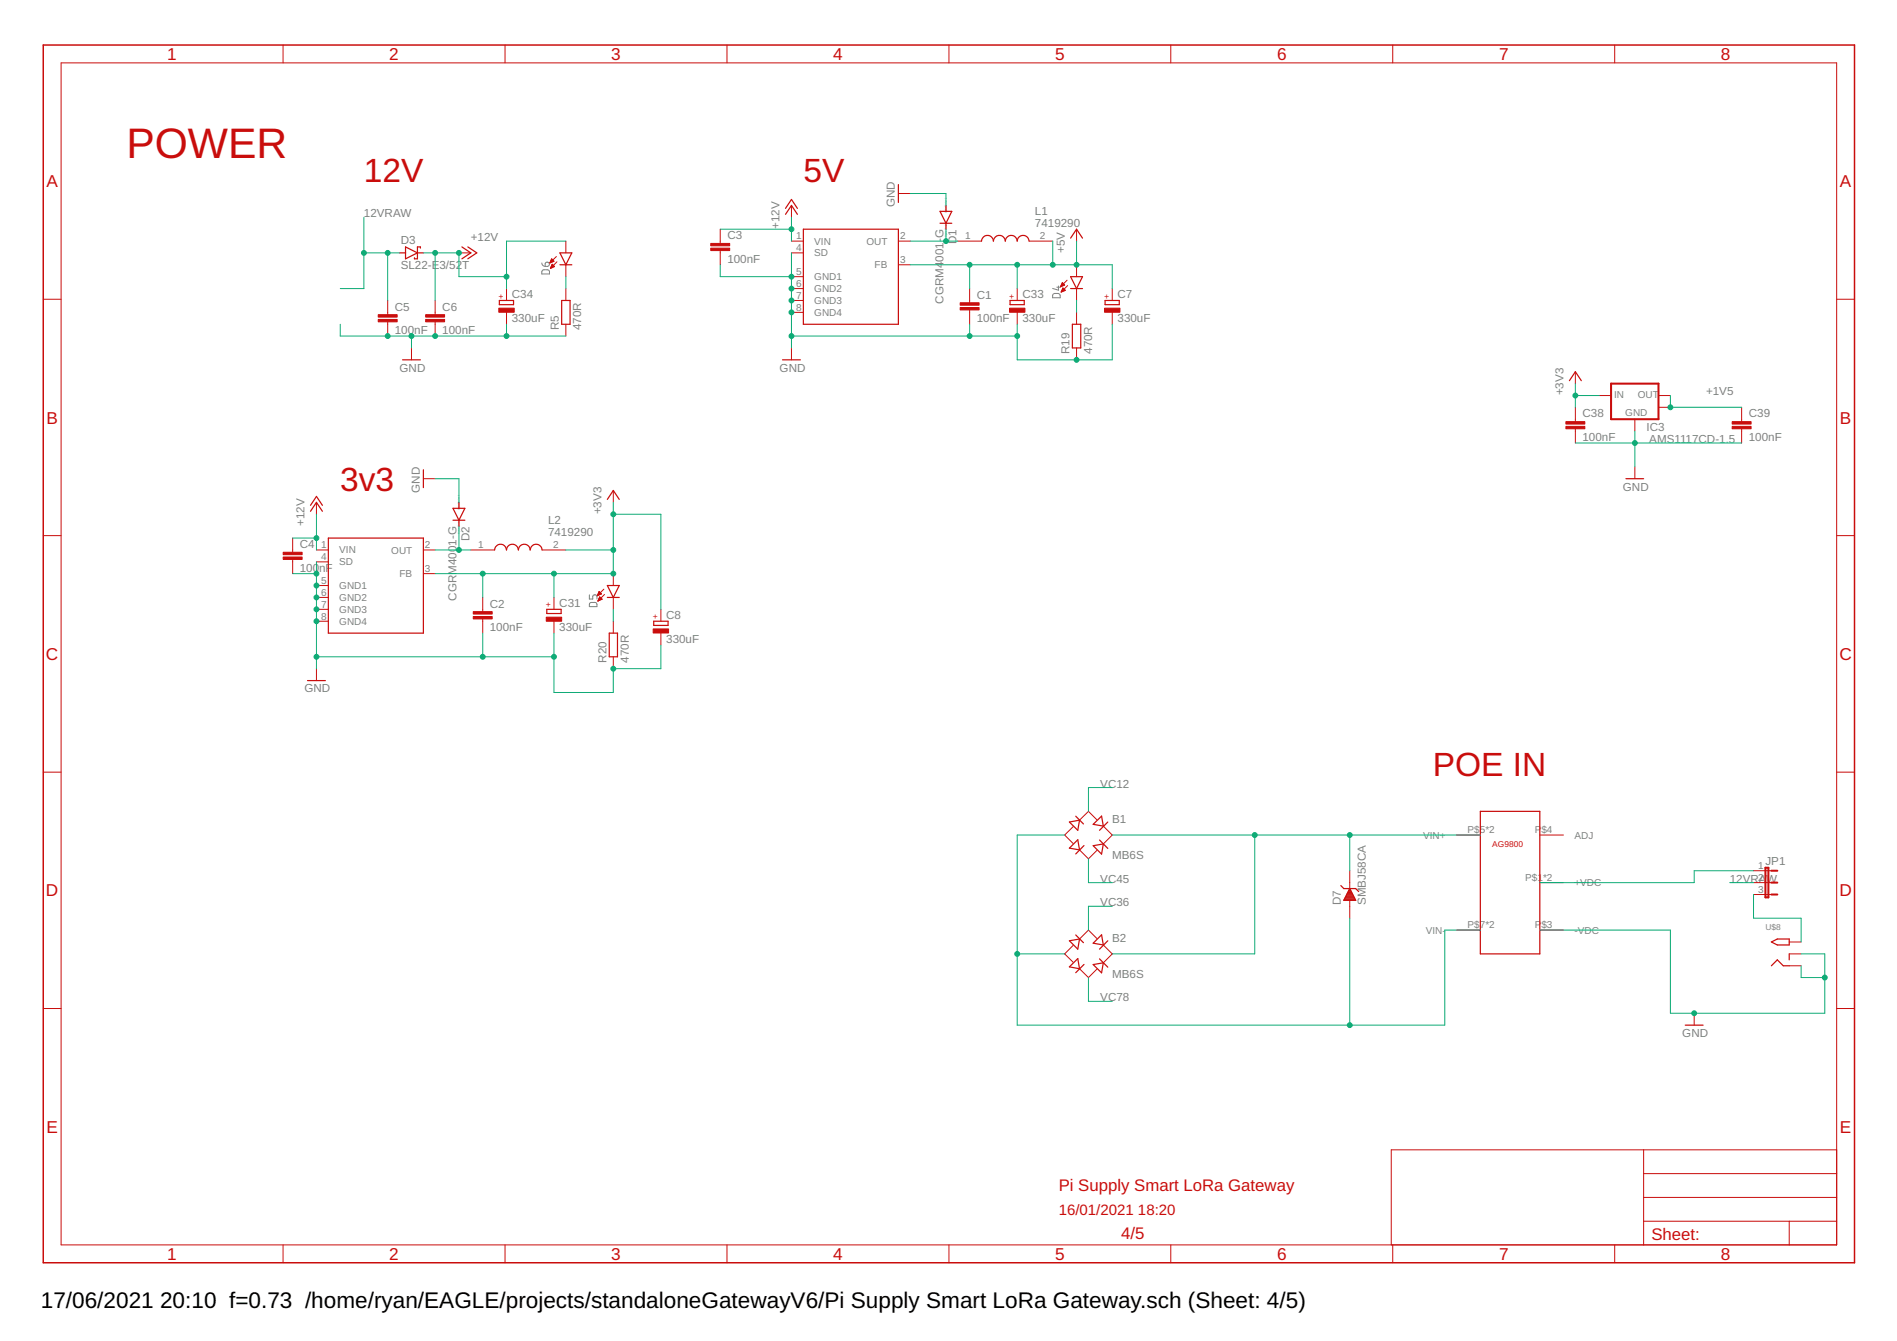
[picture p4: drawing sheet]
<svg xmlns="http://www.w3.org/2000/svg" width="297mm" height="210mm" viewBox="0 0 297 210" stroke-linecap="round" stroke-linejoin="round" font-family="sans-serif">
<path d="M84.8 41.2a.54 .54 0 0 0 .6 .5M84.9 42.3l.9-.1 .2 .2v.5h-1.2zM85.4 41.1a.34 .34 0 0 1 .6 .1 .34 .34 0 0 1-.3 .5h-.3zM164.9 46l.2-.1 .7 .1 .2 .1v.5h-1.2zM165.5 45h.5M165.7 44.8v.6l-.9-.3M92.3 93.1v.7h.5v-.4a.34 .34 0 0 1 .3-.3 .34 .34 0 0 1 .4 .3v.4M92.4 94.4l.9-.1 .2 .2v.5h-1.2z" fill="none" stroke="#808080" stroke-width=".16"/>
<g fill="none" stroke="#c90d0c" stroke-width=".16">
<path d="M9.6 9.8h278v185.1h-278zM44.3 7v2.8M79.1 7v2.8M113.8 7v2.8M148.6 7v2.8M183.3 7v2.8M218.1 7v2.8M252.8 7v2.8M71.9 39.6h1.8M88.6 37.7v1.9M112.8 35.9v2.2M112.8 39.2v2.2"/>
<path d="M123.9 37.7h1.9M123.9 39.6h1.9M123.9 32.2v1.8M140.7 37.7h1.8M140.7 30.3h1.8M150 37.7h3.7M161.1 37.7h3.7M168.6 35.9v1.8M6.8 46.8h2.8M60.7 47v2.3M60.7 50.4v2.2M64.4 54.5v1.8"/>
<path d="M68.1 47v2.3M68.1 50.4v2.2M79.3 45.2v1.8M79.3 48.9v1.9M86.1 41.1h.1M86.1 41h.3M86.2 41h.4M86.2 42h.1M86.2 40.9h.5M86.2 41.9h.2M86.3 40.8h.3M86.3 41.8h.3"/>
<path d="M86.3 40.7h.3M86.3 41.7h.5M86.3 40.6h.2M86.4 40.6h.1M86.4 41.6h.3M86.4 40.5l.3 .4-.6 .3zM86.4 41.5h.2M86.4 41.4h.1M86.5 41.4l.3 .3-.6 .3zM87.1 40.2l-1 1M87.2 41l-1 1M88.6 41.4v1.9"/>
<path d="M88.6 45.2v1.8M88.6 50.8v1.8M123.9 43.3h1.9M123.9 45.2h1.9M123.9 47h1.9M123.9 48.9h1.9M123.9 54.5v1.8M140.7 41.4h1.8M151.8 45.2v2.2M151.8 48.5v2.3M159.3 45.2v1.8M159.3 48.9v1.9"/>
<path d="M166.1 44.9h.1M166.1 44.8h.2M166.1 44.7h.4M166.2 44.6h.5M166.2 45.7h.1M166.2 44.5h.4M166.2 45.6h.3M166.2 45.5h.5M166.3 44.4h.2M166.3 45.4h.5M166.3 44.3h.1M166.3 45.3h.4"/>
<path d="M166.3 44.2l.4 .4-.6 .3zM166.3 45.3h.3M166.4 45.2h.1M166.4 45.1h.1M166.4 45.1l-.2 .6M166.4 45.1l.4 .3-.6 .3M167.1 43.9l-1 1M167.2 44.7l-1 1M168.6 41.4v1.9M168.6 45.2v1.8M168.6 48.9v1.9M168.6 54.5v1.8"/>
<path d="M174.2 45.2v1.8M174.2 48.9v1.9M246.7 58.2v1.8M287.6 46.8h2.8M49.6 78.6v1.9M66.3 74.9h1.8M96 76.8v1.8M246.7 63.8v2.2M246.7 67.1v2.2M250.4 61.9h1.9M256 65.6v1.9M256 73.1v1.8"/>
<path d="M259.7 61.9h1.9M259.7 63.8h1.9M272.7 63.8v2.2M272.7 67.1v2.2M6.8 83.8h2.8M45.8 84.2v2.2M45.8 87.6v2.2M49.6 86.1h1.8M49.6 87.9h1.8M49.6 91.7h1.8M49.6 93.5h1.8M49.6 95.4h1.8"/>
<path d="M49.6 97.2h1.8M66.3 86.1h1.8M66.3 89.8h1.8M73.7 86.1h3.7M75.6 93.5v2.3M75.6 96.9v2.2M84.9 86.1h3.7M86.7 93.5v1.9M86.7 97.2v1.9M93.5 93.2l.1 .1M93.6 93.2h.1M93.6 93.1h.3"/>
<path d="M93.6 93h.5M93.6 94h.1M93.7 92.9h.4M93.7 94h.2M93.7 92.8h.4M93.7 93.9h.4M93.7 92.8h.3M93.7 93.8h.6M93.8 92.7h.1M93.8 93.7h.4M93.8 92.6l.4 .4-.7 .2zM93.8 92.6h.1"/>
<path d="M93.8 93.6h.3M93.9 93.6h.1M93.9 93.5h.1M94.3 93.8l-.4-.4-.3 .7M94.3 93.8l-.7 .3M94.6 92.2l-1.1 1M94.7 93l-1.1 1.1M96 89.8v1.9M96 93.5v1.9M96 97.2v1.9M103.5 95.4v1.8M103.5 99.1v1.9"/>
<path d="M287.6 83.8h2.8M49.6 104.7v1.8M96 102.8v1.9M6.8 120.9h2.8M168 129.4l-1.3 1.3 1.3 1.3M169 133l1.4 1.4 1.3-1.3M171.7 128.3l-1.3-1.3-1.4 1.4M172.8 129.3l1.4 1.4-1.4 1.4M211.3 136.3v2.8M228.1 130.7h3.7M241.1 130.7h3.7M241.1 138.2h3.7"/>
<path d="M274.6 138.2h2.8M274.6 136.3h2.8M287.6 120.9h2.8M6.8 157.9h2.8M168 148l-1.3 1.3 1.3 1.3M169 151.6l1.4 1.4 1.3-1.3M171.7 146.9l-1.3-1.3-1.4 1.4M172.8 147.9l1.4 1.4-1.4 1.4M211.3 140.9v2.8M228.1 145.6h3.7M241.1 145.6h3.7M265.3 158.6v1.9"/>
<path d="M274.6 140h2.8M280.2 147.4h1.8M280.2 151.2h1.8M280.2 149.3h1.8M287.6 157.9h2.8M257.4 180v14.9M287.6 180h-69.8v14.9M44.3 194.9v2.8M79.1 194.9v2.8M113.8 194.9v2.8M148.6 194.9v2.8M183.3 194.9v2.8"/>
<path d="M218.1 194.9v2.8M252.8 194.9v2.8M257.4 191.2h30.2M257.4 187.4h30.2M257.4 183.7h30.2M280.2 191.2v3.7"/>
</g>
<path d="M6.8 7h283.6v190.7h-283.6z" fill="none" stroke="#c90d0c" stroke-width=".23"/>
<g fill="none" stroke="#c90d0c" stroke-width=".19">
<path d="M62.6 39.6h.9M63.5 38.7l1.9 .9-1.9 .9zM65.4 39.6h.9M65.8 38.8v-.1h-.4v1.8h-.5v-.2M72.3 38.7l1.4 .9-1.4 .9M73.3 38.7l1.4 .9-1.4 .9M87.7 39.6h1.8l-.9 1.8zM123 33.5l.9-1.3 1 1.3M123 32.6l.9-1.4 1 1.4M125.8 35.9h14.9v14.9h-14.9zM140.7 28.9v2.8M147.2 33.1h1.8l-.9 1.8z"/>
<path d="M147.2 34.9h1.8M148.1 32.2v.9M148.1 34.9v1M153.7 37.7a.93 .93 0 0 1 .9-.9 .93 .93 0 0 1 1 .9 .93 .93 0 0 1 .9-.9 .93 .93 0 0 1 .9 .9 .93 .93 0 0 1 .9-.9 .93 .93 0 0 1 1 .9 .93 .93 0 0 1 .9-.9 .93 .93 0 0 1 .9 .9M167.6 37.3l1-1.4 .9 1.4M63 56.3h2.8M78.2 47h2.2v.7h-2.2zM87.7 41.4h1.8M87.9 47h1.4v3.8h-1.4zM122.5 56.3h2.8M158.2 47h2.2v.7h-2.2zM167.6 43.3h1.9l-.9 1.9z"/>
<path d="M167.6 45.2h1.9M167.9 50.8h1.3v3.7h-1.3zM173 47h2.3v.7h-2.3zM245.7 59.6l1-1.4 .9 1.4M48.6 79.1l1-1.4 .9 1.4M66.3 73.5v2.8M70.9 79.6h1.9l-.9 1.8zM71.9 78.6v1M95.1 78.2l.9-1.4 1 1.4M254.6 74.9h2.8M48.6 80l1-1.4 .9 1.4M51.4 84.2h14.9v14.9h-14.9z"/>
<path d="M70.9 81.4h1.9M71.9 81.4v1M77.4 86.1a.93 .93 0 0 1 1-.9 .93 .93 0 0 1 .9 .9 .93 .93 0 0 1 .9-.9 .93 .93 0 0 1 1 .9 .92 .92 0 0 1 .9-.9 .92 .92 0 0 1 .9 .9 .93 .93 0 0 1 .9-.9 .93 .93 0 0 1 1 .9M85.6 95.4h2.3v.6h-2.3zM95.1 91.7h1.9l-1 1.8zM95.1 93.5h1.9M95.4 99.1h1.3v3.7h-1.3zM102.4 97.2h2.2v.7h-2.2zM48.2 106.5h2.7M167.4 128.7l1.6-.3-.2 1.6zM168.4 127.8l1.3 1.2M168.8 131.4l.2 1.6-1.6-.2z"/>
<path d="M169.7 132.4l-1.3 1.3M171.2 129l1.3-1.3 .3 1.6zM171.2 132.4l1.6-.3-.3 1.6zM172.2 131.5l1.3 1.3M173.5 128.7l-1.3 1.3M210 138.6l.4 .5h1.9l.4 .5M210.9 140h.9M211 139.8h.7M211.1 139.7h.5M211.1 139.5h.5M211.2 139.4h.3M211.3 139.2h.1"/>
<path d="M211.3 139.1l1 1.8h-1.9zM231.8 127h9.3v22.3h-9.3zM167.4 151.3l1.4-1.2 .2 1.5zM167.4 147.3l1.6-.3-.2 1.6zM168.4 146.3l1.3 1.3M169.7 151l-1.3 1.3M171.2 151l1.6-.3-.3 1.6zM172.2 150.1l1.3 1.3M172.5 146.3l.3 1.6-1.6-.3zM173.5 147.3l-1.3 1.3M210.5 140.8h1.7M210.6 140.6h1.5"/>
<path d="M210.7 140.4h1.3M210.7 140.3h1.2M210.8 140.1h1.1M277.4 147.4l.9-.4h1.9v.9h-1.9zM277.4 151.2l.9-1 .9 1h1M280.2 149.3v.9M263.9 160.5h2.8"/>
</g>
<path d="M252.3 60h7.4v5.6h-7.4zM276.4 135.8h.5v4.7h-.5zM277.4 138.2h.9M277.4 136.3h.9M277.4 140h.9" fill="none" stroke="#c90d0c" stroke-width=".32"/>
<g fill="#c90d0c" stroke="#c90d0c" stroke-width=".16">
<path d="M150.3 48.1h3v.4h-3z"/>
<path d="M150.3 47.4h3v.4h-3z"/>
<path d="M74.1 96.5h3v.4h-3z"/>
<path d="M74.1 95.7h3v.4h-3z"/>
<path d="M111.3 38.8h3v.4h-3z"/>
<path d="M111.3 38.1h3v.4h-3z"/>
<path d="M44.3 87.2h3v.4h-3z"/>
<path d="M44.3 86.4h3v.4h-3z"/>
<path d="M59.2 50h3v.4h-3z"/>
<path d="M59.2 49.3h3v.3h-3z"/>
<path d="M66.7 50h2.9v.4h-2.9z"/>
<path d="M66.7 49.3h2.9v.3h-2.9z"/>
<path d="M85.5 96.6h2.4v.6h-2.4z"/>
<path d="M158.1 48.2h2.4v.7h-2.4z"/>
<path d="M78.1 48.2h2.4v.7h-2.4z"/>
<path d="M245.2 66.7h3v.4h-3z"/>
<path d="M245.2 66h3v.4h-3z"/>
<path d="M271.2 66.7h3v.4h-3z"/>
<path d="M271.2 66h3v.4h-3z"/>
<path d="M173 48.2h2.4v.7h-2.4z"/>
<path d="M102.3 98.4h2.4v.7h-2.4z"/>
</g>
<g fill="none" stroke="#0dab76" stroke-width=".16">
<path d="M57 39.6h5.6M57 34v11.2h-3.7M60.7 39.6v7.4M66.3 39.6h5.6v3.7h7.4M68.1 39.6v7.4M88.6 37.7h-9.3v7.5M112.8 35.9h11.1M123.9 34v3.7M123.9 39.6v14.9M142.5 30.3h5.6v1.9M142.5 37.7h7.5M148.1 35.9v1.8"/>
<path d="M164.8 37.7v3.7M168.6 37.7v3.7M53.3 50.8v1.8h35.3M64.4 52.6v1.9M79.3 50.8v1.8M88.6 43.3v1.9M112.8 41.4v1.9h11.1M123.9 52.6h35.4M142.5 41.4h31.7v3.8M151.8 41.4v3.8M151.8 50.8v1.8M159.3 41.4v3.8"/>
<path d="M159.3 50.8v5.5h14.9v-5.5M168.6 47v1.9M68.1 74.9h3.8v3.7M96 78.6v11.2h-27.9M246.7 69.3h26M246.7 60v3.8M246.7 61.9h3.7M256 67.5v5.6M261.6 61.9v1.9h11.1M45.8 89.8h3.8M45.8 84.2h3.8M49.6 80.5v5.6"/>
<path d="M49.6 87.9v16.8M68.1 86.1h5.6M71.9 82.4v3.7M75.6 89.8v3.7M75.6 99.1v3.7M86.7 89.8v3.7M86.7 99.1v9.3h9.3v-3.7h7.5v-3.7M88.6 86.1h7.4M96 95.4v1.8M96 80.5h7.5v14.9M49.6 102.8h37.1M166.7 130.7h-7.4v29.8h66.9v-14.9h5.6"/>
<path d="M170.4 134.4v3.8h3.8M174.2 130.7h57.6M174.2 123.3h-3.8v3.7M196.5 130.7v18.6h-22.3M211.3 130.7v5.6M270.8 138.2h3.8M274.6 136.3h-9.3v1.9h-24.2M159.3 149.3h7.4M170.4 153v3.7h3.8M174.2 141.9h-3.8v3.7M211.3 143.7v16.8M241.1 145.6h20.5v13h24.1v-9.3h-3.7"/>
<path d="M274.6 140v3.7h7.4v3.7M282 151.2v1.8h3.7"/>
</g>
<g fill="#0dab76" stroke="#0dab76" stroke-width=".16">
<circle cx="265.3" cy="158.6" r=".38"/>
<circle cx="285.7" cy="153" r=".38"/>
<circle cx="123.9" cy="45.2" r=".38"/>
<circle cx="123.9" cy="47" r=".38"/>
<circle cx="123.9" cy="48.9" r=".38"/>
<circle cx="123.9" cy="43.3" r=".38"/>
<circle cx="123.9" cy="52.6" r=".38"/>
<circle cx="151.8" cy="52.6" r=".38"/>
<circle cx="159.3" cy="52.6" r=".38"/>
<circle cx="168.6" cy="56.3" r=".38"/>
<circle cx="49.6" cy="97.2" r=".38"/>
<circle cx="49.6" cy="95.4" r=".38"/>
<circle cx="49.6" cy="93.5" r=".38"/>
<circle cx="49.6" cy="91.7" r=".38"/>
<circle cx="49.6" cy="102.8" r=".38"/>
<circle cx="49.6" cy="89.8" r=".38"/>
<circle cx="75.6" cy="102.8" r=".38"/>
<circle cx="86.7" cy="102.8" r=".38"/>
<circle cx="96" cy="104.7" r=".38"/>
<circle cx="64.4" cy="52.6" r=".38"/>
<circle cx="60.7" cy="52.6" r=".38"/>
<circle cx="68.1" cy="52.6" r=".38"/>
<circle cx="79.3" cy="52.6" r=".38"/>
<circle cx="256" cy="69.3" r=".38"/>
<circle cx="123.9" cy="35.9" r=".38"/>
<circle cx="49.6" cy="84.2" r=".38"/>
<circle cx="68.1" cy="39.6" r=".38"/>
<circle cx="71.9" cy="39.6" r=".38"/>
<circle cx="79.3" cy="43.3" r=".38"/>
<circle cx="148.1" cy="37.7" r=".38"/>
<circle cx="164.8" cy="41.4" r=".38"/>
<circle cx="151.8" cy="41.4" r=".38"/>
<circle cx="159.3" cy="41.4" r=".38"/>
<circle cx="168.6" cy="41.4" r=".38"/>
<circle cx="71.9" cy="86.1" r=".38"/>
<circle cx="96" cy="86.1" r=".38"/>
<circle cx="75.6" cy="89.8" r=".38"/>
<circle cx="86.7" cy="89.8" r=".38"/>
<circle cx="96" cy="89.8" r=".38"/>
<circle cx="96" cy="80.5" r=".38"/>
<circle cx="246.7" cy="61.9" r=".38"/>
<circle cx="60.7" cy="39.6" r=".38"/>
<circle cx="57" cy="39.6" r=".38"/>
<circle cx="196.5" cy="130.7" r=".38"/>
<circle cx="211.3" cy="130.7" r=".38"/>
<circle cx="159.3" cy="149.3" r=".38"/>
<circle cx="211.3" cy="160.5" r=".38"/>
<circle cx="261.6" cy="63.8" r=".38"/>
</g>
<text font-size="6.7" fill="#c90d0c" x="19.8" y="24.7">POWER</text>
<g font-size="5.2" fill="#c90d0c">
<text x="57" y="28.4">12V</text>
<text x="125.8" y="28.4">5V</text>
<text x="53.3" y="76.8">3v3</text>
<text x="224.4" y="121.4">POE IN</text>
</g>
<g font-size="3.5">
<text x="6.4" y="204.7">17/06/2021</text>
<text x="25.1" y="204.7">20:10 f=0.73 /home/ryan/EAGLE/projects/standaloneGatewayV6/Pi Supply Smart LoRa Gateway.sch (Sheet: 4/5)</text>
</g>
<g font-size="2.7" fill="#c90d0c">
<text x="26.2" y="9.4">1</text>
<text x="61" y="9.4">2</text>
<text x="95.7" y="9.4">3</text>
<text x="130.5" y="9.4">4</text>
<text x="165.2" y="9.4">5</text>
<text x="200" y="9.4">6</text>
<text x="234.7" y="9.4">7</text>
<text x="269.5" y="9.4">8</text>
<text x="7.3" y="29.3">A</text>
<text x="288.1" y="29.3">A</text>
<text x="7.3" y="66.3">B</text>
<text x="288.1" y="66.3">B</text>
<text x="7.2" y="103.3">C</text>
<text x="288" y="103.3">C</text>
<text x="7.2" y="140.3">D</text>
<text x="288" y="140.3">D</text>
<text x="7.3" y="177.3">E</text>
<text x="288.1" y="177.3">E</text>
<text x="26.2" y="197.2">1</text>
<text x="61" y="197.2">2</text>
<text x="95.7" y="197.2">3</text>
<text x="130.5" y="197.2">4</text>
<text x="165.2" y="197.2">5</text>
<text x="200" y="197.2">6</text>
<text x="234.7" y="197.2">7</text>
<text x="269.5" y="197.2">8</text>
</g>
<g font-size="2.6" fill="#c90d0c">
<text x="165.8" y="186.5">Pi Supply Smart LoRa Gateway</text>
<text x="175.5" y="193.9">4/5</text>
<text x="258.6" y="194">Sheet:</text>
</g>
<g font-size="2.3" fill="#c90d0c">
<text x="165.8" y="190.2">16/01/2021</text>
<text x="178.2" y="190.2">18:20</text>
</g>
<g font-size="1.8" fill="#808080">
<text x="57" y="34">12VRAW</text>
<text x="122.1" y="35.9" transform="rotate(-90 122.1 35.9)">+12V</text>
<text x="140.1" y="32.5" transform="rotate(-90 140.1 32.5)">GND</text>
<text x="162.1" y="35.6">7419290</text>
<text x="162.1" y="33.7">L1</text>
<text x="62.8" y="38.2">D3</text>
<text x="73.7" y="37.7">+12V</text>
<text x="113.9" y="41.2">100nF</text>
<text x="113.9" y="37.5">C3</text>
<text x="147.7" y="40.9" transform="rotate(-90 147.7 40.9)">001-</text>
<text x="147.7" y="37.3" transform="rotate(-90 147.7 37.3)">G</text>
<text x="149.8" y="38.2" transform="rotate(-90 149.8 38.2)">D1</text>
<text x="166.7" y="39.6" transform="rotate(-90 166.7 39.6)">+5V</text>
<text x="62.8" y="42.1">SL22-E3/52</text>
<text x="72.4" y="42.1">T</text>
<text x="80.1" y="46.7">C34</text>
<text x="147.7" y="47.5" transform="rotate(-90 147.7 47.5)">CGRM4</text>
<text x="153" y="46.7">C1</text>
<text x="160.1" y="46.7">C33</text>
<text x="175" y="46.7">C7</text>
<text x="61.8" y="52.3">100nF</text>
<text x="61.8" y="48.6">C5</text>
<text x="69.3" y="52.3">100nF</text>
<text x="69.3" y="48.6">C6</text>
<text x="80.1" y="50.4">330uF</text>
<text x="87.5" y="51.7" transform="rotate(-90 87.5 51.7)">R5</text>
<text x="91" y="51.7" transform="rotate(-90 91 51.7)">470R</text>
<text x="153" y="50.5">100nF</text>
<text x="160.1" y="50.4">330uF</text>
<text x="175" y="50.4">330uF</text>
<text x="62.6" y="58.2">GND</text>
<text x="122.1" y="58.2">GND</text>
<text x="167.5" y="55.4" transform="rotate(-90 167.5 55.4)">R19</text>
<text x="171" y="55.4" transform="rotate(-90 171 55.4)">470R</text>
<text x="244.8" y="61.9" transform="rotate(-90 244.8 61.9)">+3V3</text>
<text x="247.8" y="65.3">C38</text>
<text x="267.1" y="61.9">+1V5</text>
<text x="273.8" y="65.3">C39</text>
<text x="247.8" y="69.1">100nF</text>
<text x="257.8" y="67.5">IC3</text>
<text x="258.2" y="69.3">AMS1117CD-1.5</text>
<text x="273.8" y="69.1">100nF</text>
<text x="65.7" y="77.1" transform="rotate(-90 65.7 77.1)">GND</text>
<text x="254.1" y="76.8">GND</text>
<text x="47.7" y="82.4" transform="rotate(-90 47.7 82.4)">+12V</text>
<text x="85.8" y="83.9">7419290</text>
<text x="85.8" y="82.1">L2</text>
<text x="94.2" y="80.5" transform="rotate(-90 94.2 80.5)">+3V3</text>
<text x="46.9" y="89.5">100nF</text>
<text x="46.9" y="85.8">C4</text>
<text x="73.5" y="84.7" transform="rotate(-90 73.5 84.7)">D2</text>
<text x="71.5" y="94" transform="rotate(-90 71.5 94)">CGRM4001-G</text>
<text x="76.7" y="95.1">C2</text>
<text x="87.6" y="95">C31</text>
<text x="76.7" y="98.8">100nF</text>
<text x="87.6" y="98.7">330uF</text>
<text x="104.3" y="100.6">330uF</text>
<text x="104.3" y="96.9">C8</text>
<text x="94.9" y="103.7" transform="rotate(-90 94.9 103.7)">R20</text>
<text x="98.5" y="103.7" transform="rotate(-90 98.5 103.7)">470R</text>
<text x="47.7" y="108.4">GND</text>
<text x="172.3" y="123.3">VC12</text>
<text x="174.2" y="128.8">B1</text>
<text x="174.2" y="134.4">MB6S</text>
<text x="276.4" y="135.4">JP1</text>
<text x="172.3" y="141.9">VC36</text>
<text x="172.3" y="138.1">VC45</text>
<text x="210" y="141.7" transform="rotate(-90 210 141.7)">D7</text>
<text x="213.9" y="141.7" transform="rotate(-90 213.9 141.7)">SMBJ58CA</text>
<text x="270.9" y="138.1">12VRA</text>
<text x="276.6" y="138.1">W</text>
<text x="174.2" y="147.4">B2</text>
<text x="174.2" y="153">MB6S</text>
<text x="172.3" y="156.7">VC78</text>
<text x="263.4" y="162.3">GND</text>
</g>
<g font-size="1.6" fill="#808080">
<text x="124.7" y="37.5">1</text>
<text x="124.7" y="39.3">4</text>
<text x="127.5" y="38.3">VIN</text>
<text x="127.5" y="40.1">SD</text>
<text x="135.7" y="38.3">OUT</text>
<text x="140.9" y="37.5">2</text>
<text x="140.9" y="41.2">3</text>
<text x="151.1" y="37.5">1</text>
<text x="162.8" y="37.5">2</text>
<text x="124.7" y="43">5</text>
<text x="124.7" y="44.9">6</text>
<text x="124.7" y="46.8">7</text>
<text x="127.5" y="43.9">GND1</text>
<text x="127.5" y="45.7">GND2</text>
<text x="127.5" y="47.6">GND3</text>
<text x="137" y="42">FB</text>
<text x="124.7" y="48.6">8</text>
<text x="127.5" y="49.4">GND4</text>
<text x="252.7" y="62.4">IN</text>
<text x="254.5" y="65.1">GND</text>
<text x="256.4" y="62.4">OUT</text>
<text x="50.3" y="85.8">1</text>
<text x="50.3" y="87.7">4</text>
<text x="53.1" y="86.6">VIN</text>
<text x="53.1" y="88.5">SD</text>
<text x="61.3" y="86.6">OUT</text>
<text x="66.5" y="85.8">2</text>
<text x="66.5" y="89.5">3</text>
<text x="74.9" y="85.8">1</text>
<text x="86.6" y="85.8">2</text>
<text x="50.3" y="91.4">5</text>
<text x="50.3" y="93.3">6</text>
<text x="50.3" y="95.1">7</text>
<text x="53.1" y="92.2">GND1</text>
<text x="53.1" y="94.1">GND2</text>
<text x="53.1" y="95.9">GND3</text>
<text x="62.6" y="90.4">FB</text>
<text x="50.3" y="97">8</text>
<text x="53.1" y="97.8">GND4</text>
<text x="222.8" y="131.3">VIN+</text>
<text x="229.8" y="130.4">P$5*2</text>
<text x="240.3" y="130.4">P</text>
<text x="241.4" y="130.4">$4</text>
<text x="246.5" y="131.3">ADJ</text>
<text x="238.8" y="137.9">P$1*2</text>
<text x="275.3" y="136">1</text>
<text x="275.3" y="137.9">2</text>
<text x="246.5" y="138.7">+VDC</text>
<text x="275.3" y="139.7">3</text>
<text x="223.2" y="146.2">VIN-</text>
<text x="229.8" y="145.3">P$7*2</text>
<text x="240.3" y="145.3">P</text>
<text x="241.4" y="145.3">$3</text>
<text x="246.5" y="146.1">-VDC</text>
</g>
<g font-size="1.3" fill="#c90d0c">
<text x="78.9" y="46.7" transform="rotate(-90 78.9 46.7)">+</text>
<text x="158.8" y="46.7" transform="rotate(-90 158.8 46.7)">+</text>
<text x="173.7" y="46.7" transform="rotate(-90 173.7 46.7)">+</text>
<text x="86.3" y="95.1" transform="rotate(-90 86.3 95.1)">+</text>
<text x="103.1" y="96.9" transform="rotate(-90 103.1 96.9)">+</text>
<text x="233.7" y="132.6">AG9800</text>
</g>
<text font-size="1.3" fill="#808080" x="276.4" y="145.6">U$8</text>
<g font-size=".4" fill="#808080">
<text x="148.3" y="33.3" transform="rotate(-90 148.3 33.3)">SpiceOrder 1</text>
<text x="148.3" y="37.1" transform="rotate(-90 148.3 37.1)">SpiceOrder 2</text>
<text x="72" y="83.5" transform="rotate(-90 72 83.5)">SpiceOrder 2</text>
<text x="72" y="79.8" transform="rotate(-90 72 79.8)">SpiceOrder 1</text>
</g>
</svg>
